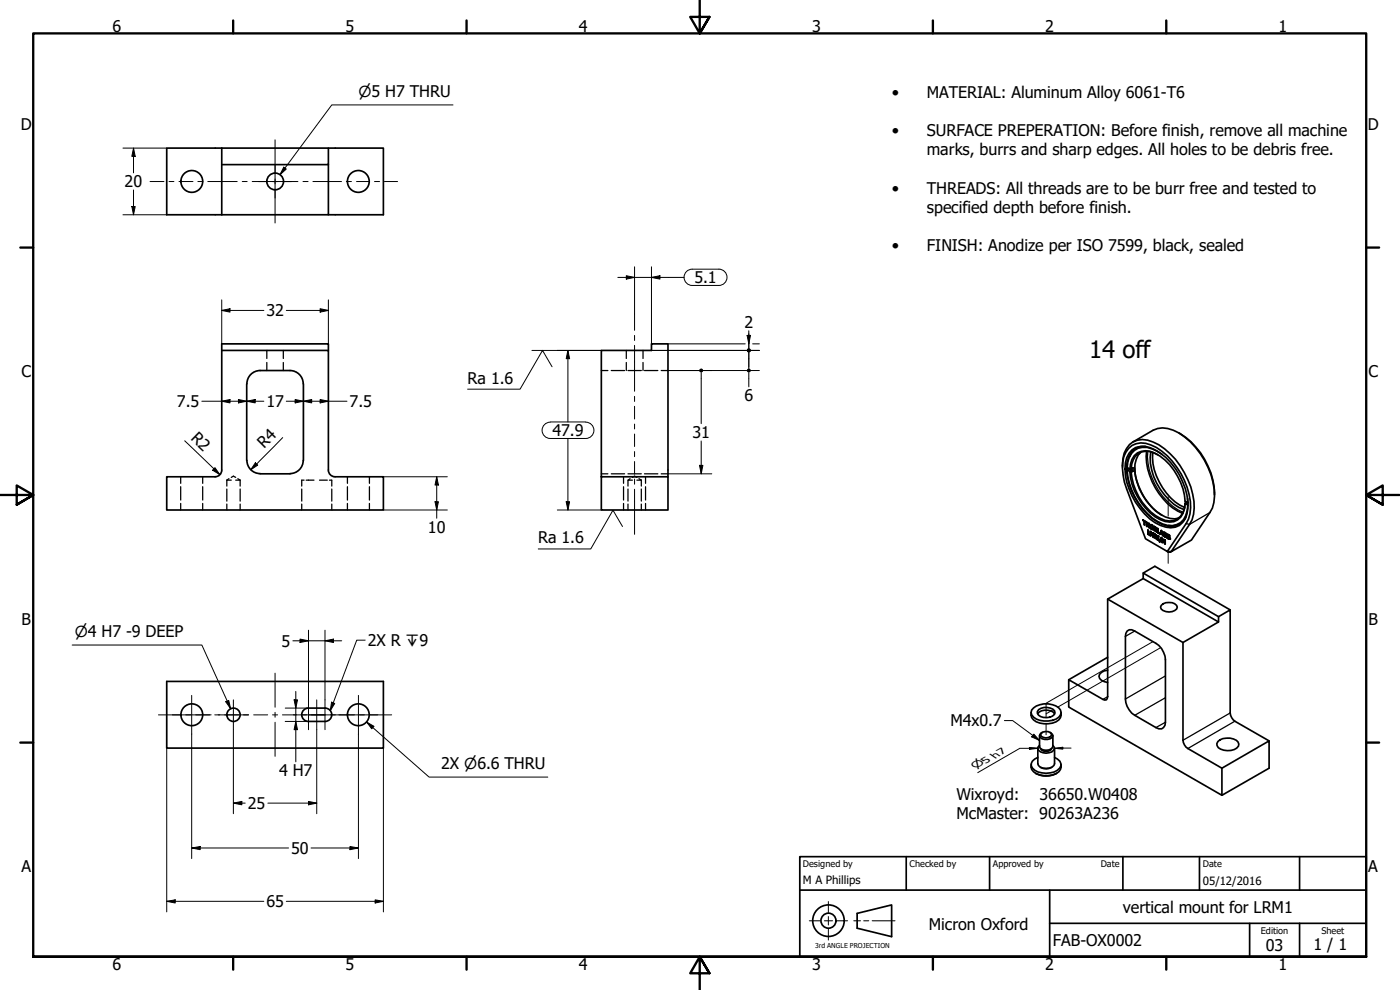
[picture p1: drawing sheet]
<svg xmlns="http://www.w3.org/2000/svg" width="420mm" height="297mm" viewBox="0 0 420 297" stroke-linecap="round" stroke-linejoin="round" font-family="sans-serif">
<!-- layer: Hidden (ISO) -->
<g fill="none" stroke="#000" stroke-width=".38">
<path d="M80.1 105.1v2.5M80.1 108.8v2.4M85 105.1v2.5M85 108.8v2.4M180.5 111.2h1.9M183.5 111.2h4M188 105.1v2.5M188 108.8v2.4M188.5 111.2h4M193 105.1v2.5M193 108.8v2.4M193.4 111.2h4"/>
<path d="M198.4 111.2h2.1M54.2 143.1v1.9M54.2 146v4M54.2 151.1v1.9M60.8 143.1v1.9M60.8 146v4M60.8 151.1v1.9M68.1 144.1h1.3M68.1 144.1v1.7M68.1 146.7v3.7M68.1 151.2v1.8M68.7 143.6l-.6 .5"/>
<path d="M69.4 143.2l.6-.3 .7 .3M70.7 144.1h1.4M71.4 143.6l.7 .5M72.1 144.1v1.7M72.1 146.7v3.7M72.1 151.2v1.8M90.6 146.7v3.7M90.6 151.2v1.8M91.2 144.1h-.6v1.7M91.9 144.1h2.3M95.9 144.1h2.3M98.9 144.1h.7v1.7"/>
<path d="M99.6 146.7v3.7M99.6 151.2v1.8M104.3 143.1v1.9M104.3 146v4M104.3 151.1v1.9M110.9 143.1v1.9M110.9 146v4M110.9 151.1v1.9M180.5 142.2h1.9M183.5 142.2h4M187.1 143.1v1.9M187.1 146v4"/>
<path d="M187.1 151.1v1.9M188.5 142.2h4M188.5 146.7v3.7M188.5 151.2v1.8M189.1 143.6l-.6 .5M189.8 144.1h-1.3v1.7M189.8 143.2l.6-.3 .7 .3M191.1 144.1h1.4M191.8 143.6l.7 .5M192.5 144.1v1.7M192.5 146.7v3.7M192.5 151.2v1.8"/>
<path d="M193.4 142.2h4M193.7 143.1v1.9M193.7 146v4M193.7 151.1v1.9M198.4 142.2h2.1"/>
</g>
<!-- layer: Visible (ISO) -->
<g fill="none" stroke="#000" stroke-width=".51">
<path d="M66.5 44.4v20M66.5 44.4h-16.5v20h16.5M66.5 44.4h32.1v5h-32.1M98.6 49.4v15h-32.1M98.6 44.4h16.5v20h-16.5M66.5 105.1h32.1v36a2 2 0 0 0 2 2M74 115.2v23M78 111.2h9a4 4 0 0 1 4 3.9M78.1 111.2a4 4 0 0 0-4 3.9M91.1 115.2v23M98.6 105.1v-1.9h-32.1v37.9a2 2 0 0 1-2 2M74.1 138.1a4 4 0 0 0 4 4"/>
<path d="M91 138.1a4 4 0 0 1-4 4M338.7 134.5a5.7 5.7 0 0 1 6.7-1 21.5 21.5 0 0 1 11.5 14.9 11.6 11.6 0 0 1-.9 8.7l-5.7 8.4-6.5-3.8-5.7-15a13.9 13.9 0 0 1-.2-11zM339.7 135a6 6 0 0 1 6.9 0 20.1 20.1 0 0 1 9.9 17.5 5.4 5.4 0 0 1-6.6 5.7 15.5 15.5 0 0 1-9.1-7.5 17 17 0 0 1-2.7-13.4l.7-1.3zM340 132.6l6.1-3.5a8.8 8.8 0 0 1 9.4 2 23.8 23.8 0 0 1 9 17.8l-.6 3.5-6.3 9.6-6.1 3.5 5.5-8.2a13.3 13.3 0 0 0 .4-11.2 22.3 22.3 0 0 0-11.3-13.5 6 6 0 0 0-9.1 5.1l-.1 2.5M341 134.5a5.2 5.2 0 0 0-2.1 2.8M342.4 135.7a8.4 8.4 0 0 0-1.2 9 17 17 0 0 0 8.6 10.4l2.8 .6 1.2-.3M343.9 134a5.1 5.1 0 0 0-5.7 5 19.7 19.7 0 0 0 10.7 18.4 5 5 0 0 0 7.1-2.4M344.1 135.4a19.5 19.5 0 0 0 10.8 18.6M345.4 135.6a17.4 17.4 0 0 0 6.9 15.7l3 1.6M345.9 135.7a18.2 18.2 0 0 0 8.2 15.9l1.4 .7M347.5 136.4a5.1 5.1 0 0 0-6.8 .6l-1 2.2-.2 1.4M348.8 136.4a8.3 8.3 0 0 0-7.2-1.9 5.9 5.9 0 0 0-3.3 5.9l.8 .4"/>
<path d="M353.7 129.8a22.2 22.2 0 0 1 10.8 18.7M64.6 143.1h-14.6v9.9h65.1v-9.9h-14.5M78 142.2h9.1M180.5 143.1h20v9.9h-20v-47.9h15v-1.9h5v39.9M338.3 141a19.9 19.9 0 0 0 9.1 15.4 6.2 6.2 0 0 0 6.9 .4 6.8 6.8 0 0 0 2.2-5.2M338.3 141l.3-.4 1.1 .6-.6 .3M338.3 141l.8 .5M339.1 141.5a18.3 18.3 0 0 0 9 14.4 4.7 4.7 0 0 0 7.4-3.3l.2-1.5M339.1 140.8a5.3 5.3 0 0 1 3.4-5.4 6.7 6.7 0 0 1 5.6 1.4 18.9 18.9 0 0 1 7.6 13.6l.8 .5M339.1 141.5l.4 .2M339.5 141.7a17 17 0 0 0 10.2 14.4 4.7 4.7 0 0 0 6-5M339.5 140.6l.5-.3v1.1"/>
<path d="M339.5 140.6l-.4 .2M339.7 140.6v.6l.3 .2M340 141.4l-.5 .3M340.6 140.4a18.4 18.4 0 0 0 8.1 14.2M343 156l.9 .5-.4-.1v1.1l-.1-1.1zM343 156l.4 .4 .1 1.1M343.5 156.4l.4 .2M344.1 156.6l.1 .6 .5 .3v-.5l.2 .1v1.3l-.2-.2v-.5l-.5-.4v.7l-.1-.2zM344.1 156.6l.1 1.4M344.2 157.3l.5 .4v.5l.2 .2M344.5 159l.1 1.2 .6 .4-.7-.3zM344.5 159v1.3l.7 .3"/>
<path d="M344.7 157v.5M345.2 159.4l.2 .2 .3 .8 .2-.5 .2 .1v1.2l-.1-1.1-.4 .5-.2-.9v1.1l-.2-.1zM345.2 159.4v1.3l.2 .1M345.2 157.5a.78 .78 0 0 1 .9 .4 .78 .78 0 0 1-.3 1l-.6-.5zM345.2 157.5a.92 .92 0 0 0 .8 1.4M345.4 157.6l.4 .1 .1 1M345.4 157.6l.4 .1 .2 .7-.2 .3-.4-.3zM345.4 159.7l.4 .9M345.9 159.9l-.2 .5M346.4 157.9l.6 .6v.4h-.2l.5 .8-.5-.8-.3-.1-.1 .4zM346.4 157.9l.1 1.3M346.5 158.8l.8 .9"/>
<path d="M346.5 158.2h.2M346.7 158.2l.1 .6zM346.7 158.2h-.2v.4l.3 .2M346.8 158.9h.2M347.4 158.5l.1 1.3 .6 .2v.2l-.7-.4zM347.4 158.5v1.3l.7 .4M348.5 159.2h.2l.4 1.6-.2-.5-.5-.3-.3 .2zM348.5 159.2l-.3 1.1M348.6 159.4l.2 .7-.4-.2 .2-.5 .2 .7M349.2 159.6v1.2l.4 .3M349.4 159.8l.4 .5-.4-.1v-.4l.4 .3v.2M354.1 157.2a5 5 0 0 1-3.5 .5"/>
<path d="M355.7 151.1l.8 .5M356.2 150.7l-.5 .4M356.2 150.7l.4 .2M356.4 149.5l.1 1.4M356.5 150.9h.1M356.6 151.5l-.1 .1M332.4 179.8l22.6 13v29.3a3.3 3.3 0 0 0 1.5 2.5l10.2 5.9v8.1l-46-26.5v-8.2l10.3 6 1 .1 .4-1v-29.2l10.7-6.2v-1.7l3.5-2 22.6 13.1M343.1 173.6l22.6 13-10.7 6.2M343.1 171.9l22.6 13.1M346 160.1l.1 1.1M346.4 160.1l.6 .5v.4l-.2 .1 .5 .7-.8-.8-.1 .3zM346.4 160.1l.1 1.3"/>
<path d="M346.5 161l.8 .8M346.5 160.3l.1 .1M346.6 160.4l.2 .6zM346.6 160.4l-.1 .4 .3 .2M346.8 161.1h.2M347.3 160.8l.3 .3v.8h-.3l.6 .3-.3-1.4M347.3 160.8h.3M347.3 161.8l.6 .4M347.3 160.8l.3 .3v.8M347.6 160.8l-.1 .1M348.4 160l.5 .3 .2 .5M348.5 161.3l-.4 1.3z"/>
<path d="M348.5 161.3l-.4 1.3M348.7 161.5l.5 .9 .3-.5 .2 .1v1.2h-.2v-1.1l-.4 .5-.2-.9-.2 1zM348.7 161.5l.2 1.3M348.9 161.7l.3 1M349.4 160.3l.5 .5-.1 .2-.4-.2zM349.4 160.3l.2 .2M349.5 162.1v1.1h.2M349.5 161.9l-.3 .5M349.6 160.5l.3 .5M349.6 161.1h.4M349.8 160.5l.3 .5-.5 .1M349.8 160.5l.1-.5-.7-.4v1.2l.4 .3"/>
<path d="M349.8 160.5h.1M350.2 161.1v.2M350.2 161.3l.8 .4M350.3 161.1l-.1 .2M350.3 160.3l-.1 .2 .7 .8-.1 .3M350.3 165.5h1.2zM350.4 160.5l.6 .4M351 160.9l-.5-.4-.1 .2 .6 .6v.4l-.8-.4M351 160.9l-.6-.6-.2 .2 .7 .8-.1 .3-.5-.5M332.4 197.2l-11.7 6.7M338.3 189.3l.6-.3h.8l7.2 4a6 6 0 0 1 2.9 4.9v18.8a1.74 1.74 0 0 1-.9 1.8 1.74 1.74 0 0 1-2-.2l-6.3-3.7a6.2 6.2 0 0 1-2.8-4.9v-18.8zM348.5 181.7a3.5 3.5 0 0 1 4.6 0l.2 .5a2.54 2.54 0 0 1-3.4 1.3l-1.4-.8-.2-.5z"/>
<path d="M365.7 186.6v-1.6l3.5-2v30.9a3.5 3.5 0 0 0 1.4 2.5l10.3 5.9M50 204.5h65.1v20h-65.1zM91.1 213l1.5-.5h5a2 2 0 0 1 2 2 2 2 0 0 1-2 2h-5a2 2 0 0 1-1.9-1.3 2 2 0 0 1 .4-2.2zM309.4 213.8a2.74 2.74 0 0 0 2.7 3.2 5.6 5.6 0 0 0 6.2-1.7l.2-1.5M310.2 212.4a6 6 0 0 1 8.1 .6 2.1 2.1 0 0 1-1.4 2.8 6.9 6.9 0 0 1-6.7-.6 1.66 1.66 0 0 1 0-2.8zM311.4 214.2a3.4 3.4 0 0 1 5.1 0M311.7 212.9a3.8 3.8 0 0 1 4.8 .4 1.44 1.44 0 0 1-1.4 1.9 3.2 3.2 0 0 1-3.8-1.2v-.5zM312.8 219.8l-.7 .5-.1 .5a2.34 2.34 0 0 0 4 0l-.2-.5-.6-.5M332.4 201.1a2.55 2.55 0 0 0-2.6 1.8 2.55 2.55 0 0 0 2.6 1.9M309.4 229.4a2.72 2.72 0 0 0 2.7 3.1 5.6 5.6 0 0 0 6.2-1.6l.2-1.5M310.8 232a6.5 6.5 0 0 0 6.3 0M311.5 227.3a2.15 2.15 0 0 0-1.6 3.2 6.2 6.2 0 0 0 8.1 0 1.77 1.77 0 0 0-.6-2.7l-.9-.5"/>
<path d="M311.5 224.5v4.7a2.95 2.95 0 0 0 4.8 .5l.2-.5v-4.7M312 220.7v3.3a2.33 2.33 0 0 0 3.8 .4l.2-.4v-3.3M312 223.6l-.5 .5a1.46 1.46 0 0 0 1.6 1.8 2.95 2.95 0 0 0 3.3-1.3l-.4-1M312.3 230.2a3.3 3.3 0 0 0 3.3 0M312.3 224.6a1.98 1.98 0 0 0 3.3 0M312.5 220a1.82 1.82 0 0 1 3.1 .6 2.01 2.01 0 0 1-3.3-.1zM365.5 222.5a4.7 4.7 0 0 1 6 .1l.3 .7a2.35 2.35 0 0 1-2.4 1.9 5 5 0 0 1-3.8-.9l-.4-1.2zM366.7 230.5l14.2-8.2v8.2l-14.2 8.1"/>
<circle cx="57.6" cy="54.4" r="3.3"/>
<circle cx="82.6" cy="54.4" r="2.51"/>
<circle cx="107.5" cy="54.4" r="3.3"/>
<circle cx="57.6" cy="214.5" r="3.3"/>
<circle cx="70.1" cy="214.5" r="2"/>
<circle cx="107.5" cy="214.5" r="3.3"/>
</g>
<!-- layer: Tweak Trail (ISO) -->
<path d="M350.6 149v5.9M350.6 165.6v3.4M346 192.5l-32.1 18.5v4.3M348.4 194.3l-30.9 17.8M313.9 217.2v3.3M315.8 213.1l-1.9 1.1" fill="none" stroke="#000" stroke-width=".3"/>
<!-- layer: Visible Narrow (ISO) -->
<path d="M344.5 135.4a19.3 19.3 0 0 0 10.6 18.3M363.1 153.8l-6.1 3.5-1-.2M340.6 189.3l-2.8 1.6M332.4 209l-1.4 .9M349.8 216.7l-2.9 1.6M349.8 209.3l-9.2 5.3M349.8 202.8l-12 6.9M369.2 213.9l-14.2 8.2M370.6 216.4l-14.1 8.2" fill="none" stroke="#000" stroke-width=".38"/>
<!-- layer: Visible (ISO) -->
<g fill="#000">
<circle cx="338.6" cy="140.6" r=".25"/>
<circle cx="339.1" cy="140.8" r=".25"/>
<circle cx="345.1" cy="157.8" r=".25"/>
<circle cx="345.2" cy="158.4" r=".25"/>
<circle cx="345.2" cy="157.5" r=".25"/>
<circle cx="345.4" cy="157.6" r=".25"/>
<circle cx="345.6" cy="158.8" r=".25"/>
<circle cx="345.6" cy="157.6" r=".25"/>
<circle cx="345.9" cy="158.7" r=".25"/>
<circle cx="346" cy="158.4" r=".25"/>
<circle cx="346.8" cy="158.4" r=".25"/>
<circle cx="346.8" cy="158.9" r=".25"/>
<circle cx="346.8" cy="158.8" r=".25"/>
<circle cx="346.9" cy="158.6" r=".25"/>
<circle cx="355.7" cy="151.1" r=".25"/>
<circle cx="356.2" cy="150.7" r=".25"/>
<circle cx="346.8" cy="161" r=".25"/>
<circle cx="346.8" cy="160.6" r=".25"/>
<circle cx="346.8" cy="161.1" r=".25"/>
<circle cx="346.9" cy="160.8" r=".25"/>
<circle cx="347.5" cy="160.9" r=".25"/>
<circle cx="348.8" cy="160.1" r=".25"/>
<circle cx="349.8" cy="160.1" r=".25"/>
<circle cx="349.8" cy="160.3" r=".25"/>
<circle cx="349.8" cy="160.6" r=".25"/>
<circle cx="349.8" cy="160.5" r=".25"/>
<circle cx="349.9" cy="161" r=".25"/>
<circle cx="349.9" cy="160.8" r=".25"/>
<circle cx="349.9" cy="161.1" r=".25"/>
<circle cx="350.2" cy="160.5" r=".25"/>
<circle cx="350.4" cy="160.5" r=".25"/>
<circle cx="350.5" cy="161" r=".25"/>
<circle cx="350.6" cy="161.7" r=".25"/>
<circle cx="350.6" cy="160.5" r=".25"/>
<circle cx="350.8" cy="161.2" r=".25"/>
<circle cx="350.8" cy="161.6" r=".25"/>
<circle cx="350.9" cy="161.5" r=".25"/>
<circle cx="351" cy="161.7" r=".25"/>
<circle cx="351" cy="160.9" r=".25"/>
</g>
<!-- layer: Visible Narrow (ISO) -->
<g fill="#000">
<circle cx="346.7" cy="158.2" r=".19"/>
<circle cx="349.6" cy="159.9" r=".19"/>
<circle cx="346.6" cy="160.4" r=".19"/>
<circle cx="349.6" cy="160.5" r=".19"/>
<circle cx="349.6" cy="161.1" r=".19"/>
</g>
<!-- layer: Border (ISO) -->
<g fill="none" stroke="#000" stroke-width=".7">
<path d="M70 6.1v3.9M140 6.1v3.9M210 0v10l-2.9-4.9h5.8l-2.9 4.9 2.9-4.9M280 6.1v3.9M350 6.1v3.9M6.1 74.3h3.9M410 74.3h3.9M0 148.5h10l-5-2.8v5.7l5-2.9-5 2.9M420 148.5h-10l5-2.8v5.7l-5-2.9 5 2.9M6.1 222.8h3.9M410 222.8h3.9M10 287.1v-277.1h400v277.1h-400h400"/>
<path d="M70 287.1v3.8M140 287.1v3.8M212.9 292l-2.9-4.9 2.9 4.9h-5.8l2.9-4.9v9.9M280 287.1v3.8M350 287.1v3.8"/>
</g>
<!-- layer: Sketch Geometry (ANSI) -->
<path d="M242.9 276.3h3.2M247.4 276.3h2.5M248.6 270.5v3.3M248.6 275v2.5M248.6 278.8v3.3M251.1 276.3h3.3M256.2 276.3h2.1M259.2 276.3h1.5M261.7 276.3h6.9" fill="none" stroke="#000" stroke-width=".3"/>
<g fill="none" stroke="#000" stroke-width=".51">
<path d="M257.2 274.1l10.4-2.6v9.5l-10.4-2.5z"/>
<circle cx="248.6" cy="276.2" r="4.7"/>
<circle cx="248.6" cy="276.2" r="2.25"/>
</g>
<!-- layer: Title (ISO) -->
<path d="M240 257h170v30.1h-170zM272 257v10.1M297 257v10.1M337 257v10.1M360 257v10.1M390 257v10.1M240 267.1h170M315 277h95M315 267.1v20M375 277v10.1M390 277v10.1" fill="none" stroke="#000" stroke-width=".51"/>
<!-- layer: Centerline (ISO) -->
<g fill="none" stroke="#000" stroke-width=".3">
<path d="M45 54.5h4.2M50.7 54.5h1.5M53.7 54.5h4.2M59.4 54.5h1.5M62.4 54.5h8.8M72.7 54.5h1.5M75.7 54.5h4.6M81.8 54.5h1.5M82.5 42v10.2M82.5 53.7v1.5M82.5 56.7v10.2M84.8 54.5h4.6"/>
<path d="M90.9 54.5h1.6M93.9 54.5h8.6M103.9 54.5h1.6M107 54.5h3.9M112.4 54.5h1.5M115.4 54.5h3.9M190.4 94.2v4.9M190.4 100.6v1.6M190.4 103.6v13.8M190.4 118.9v1.5M190.4 121.9v3.8M190.4 127.2v1.5"/>
<path d="M190.4 130.2v3.8M190.4 135.5v1.5M190.4 138.5v3.8M190.4 143.7v1.6M190.4 146.8v13.5M47.6 214.5h6.6M55.8 214.5h1.4M58.7 214.5h4.2M64.5 214.5h1.4M67.4 214.5h4.2M73.1 214.5h1.5M76.1 214.5h4.2"/>
<path d="M81.8 214.5h1.5M82.5 202v10.2M82.5 213.7v1.5M82.5 216.7v10.2M84.8 214.5h4.2M90.5 214.5h1.5M93.5 214.5h4.2M95.1 210v8.9M99.2 214.5h1.4M102.2 214.5h4.2M107.9 214.5h1.4M110.9 214.5h6.6"/>
</g>
<!-- layer: Center Mark (ISO) -->
<path d="M77.5 54.5h10.1M82.5 49.5v9.9M51.8 214.5h11.6M57.5 208.6v11.7M65.5 214.5h9M70 210v8.9M88.1 214.5h9.4M92.6 214.5h9.4M92.6 210v8.9M97.5 210v8.9M101.7 214.5h11.6M107.6 208.6v11.7" fill="none" stroke="#000" stroke-width=".3"/>
<!-- layer: Dimension (ISO) -->
<g fill="none" stroke="#000" stroke-width=".3">
<path d="M36.9 44.4h13.1M40.1 44.4l.5 2.5h-1zM40.1 44.4v7.5M40.1 57v7.4M36.9 64.4h13.1M39.6 62h1l-.5 2.4zM66.5 93.1l2.5-.5v1zM66.5 93.1h12.7M66.5 90v13.2M85.9 93.1h12.7M96.1 92.6l2.5 .5-2.5 .5zM98.6 90v13.2"/>
<path d="M185.4 83.2h19.9M188 82.7l2.4 .5-2.4 .5zM190.4 80.1v14.1M195.5 83.2l2.6-.5v1zM195.5 80.1v23.1M215.7 80.8a2.44 2.44 0 0 1 2.5 2.4 2.44 2.44 0 0 1-2.5 2.4M215.8 80.8h-8.1a2.44 2.44 0 0 0-2.4 2.4 2.44 2.44 0 0 0 2.4 2.4h8.1M224.7 99.2v12M71.6 119.9l2.4 .5-2.4 .5zM88.6 119.9l2.5 .5-2.5 .5zM96.1 119.9l2.5 .5-2.5 .5zM167.3 105.1h13.2"/>
<path d="M170.4 105.1l.5 2.5h-1zM170.4 105.1v21.5M195.5 105.1h32.4M200.5 111.2h27.4M200.5 103.2h23.1M210.4 111.7v15.4M224.2 100.6h1l-.5 2.6zM224.7 111.7v4.4M225.9 103.2h2M55.4 132.3l10.6 10.1M60.6 120.4h18.6M66.5 120.4l2.5-.5v1z"/>
<path d="M74 120.4l2.6-.5v1zM76.6 138.9l.7 .7-2.1 1.4zM84.8 131.3l-9.6 9.7M85.9 120.4h18.2M91.1 120.4l2.4-.5v1zM165.1 126.7a2.44 2.44 0 0 0-2.4 2.4 2.44 2.44 0 0 0 2.5 2.5h10.6a2.44 2.44 0 0 0 2.4-2.5 2.44 2.44 0 0 0-2.4-2.4M165.2 126.6h10.6M170.4 131.6v21.4M209.9 139.6h1l-.5 2.6zM210.4 132.3v9.9M64.5 140.3l1.5 2.1-2.2-1.3zM115.1 153h19.1"/>
<path d="M115.1 143.1h19.1M130.6 150.5h1l-.5 2.5zM131.1 143.1l.5 2.4h-1zM131.1 143.1v12.4M167.3 153h13.2M169.9 150.5h1l-.5 2.5zM200.5 142.2h13.1M87.9 192.3h14.7M90 191.8l2.6 .5-2.6 .5zM92.6 189.1v20.9M97.5 192.3l2.6-.5v1zM97.5 189.1v20.9"/>
<path d="M70 218.9v25.2M85.6 216.5h6.9M85.6 212.5h6.9M88.3 210h1l-.5 2.5zM88.8 216.5l.5 2.4h-1zM88.8 207.4v21.2M95.1 218.9v25.2M50 224.5v49.1M57.5 220.3v37.3M107.6 220.3v37.3M115.1 224.5v49.1M308.9 224.3l2.6 .2-2.5 .3z"/>
<path d="M308.9 224.5h2.6h-5.4l-12.7 7.3M316.5 224.5l2.5-.3v.6zM321.4 224.5h-4.9M57.5 254.4l2.6-.4v.9zM57.5 254.4h29.1M70 241l2.6-.5v1zM70 241h3.6M80.4 241h14.7M92.6 240.5l2.5 .5-2.5 .5zM93.3 254.4h14.3M105 254l2.6 .4-2.6 .5zM50 270.4l2.6-.4v.9z"/>
<path d="M50 270.4h29.2M85.9 270.4h29.2M112.6 270l2.5 .4-2.5 .5z"/>
</g>
<g fill="#000">
<path d="M40.1 44.4l.5 2.5h-1z" fill-rule="evenodd"/>
<path d="M39.6 62h1l-.5 2.4z" fill-rule="evenodd"/>
<path d="M66.5 93.1l2.5-.5v1z" fill-rule="evenodd"/>
<path d="M96.1 92.6l2.5 .5-2.5 .5z" fill-rule="evenodd"/>
<path d="M188 82.7l2.4 .5-2.4 .5z" fill-rule="evenodd"/>
<path d="M195.5 83.2l2.6-.5v1z" fill-rule="evenodd"/>
<path d="M66.5 120.4l2.5-.5v1z" fill-rule="evenodd"/>
<path d="M74 120.4l2.6-.5v1z" fill-rule="evenodd"/>
<path d="M91.1 120.4l2.4-.5v1z" fill-rule="evenodd"/>
<path d="M170.4 105.1l.5 2.5h-1z" fill-rule="evenodd"/>
<path d="M224.2 100.6h1l-.5 2.6z" fill-rule="evenodd"/>
<path d="M71.6 119.9l2.4 .5-2.4 .5z" fill-rule="evenodd"/>
<path d="M76.6 138.9l.7 .7-2.1 1.4z" fill-rule="evenodd"/>
<path d="M88.6 119.9l2.5 .5-2.5 .5z" fill-rule="evenodd"/>
<path d="M96.1 119.9l2.5 .5-2.5 .5z" fill-rule="evenodd"/>
<path d="M209.9 139.6h1l-.5 2.6z" fill-rule="evenodd"/>
<path d="M64.5 140.3l1.5 2.1-2.2-1.3z" fill-rule="evenodd"/>
<path d="M130.6 150.5h1l-.5 2.5z" fill-rule="evenodd"/>
<path d="M131.1 143.1l.5 2.4h-1z" fill-rule="evenodd"/>
<path d="M169.9 150.5h1l-.5 2.5z" fill-rule="evenodd"/>
<path d="M90 191.8l2.6 .5-2.6 .5z" fill-rule="evenodd"/>
<path d="M97.5 192.3l2.6-.5v1z" fill-rule="evenodd"/>
<path d="M88.3 210h1l-.5 2.5z" fill-rule="evenodd"/>
<path d="M88.8 216.5l.5 2.4h-1z" fill-rule="evenodd"/>
<path d="M308.9 224.3l2.6 .2-2.5 .3z" fill-rule="evenodd"/>
<path d="M316.5 224.5l2.5-.3v.6z" fill-rule="evenodd"/>
<path d="M57.5 254.4l2.6-.4v.9z" fill-rule="evenodd"/>
<path d="M70 241l2.6-.5v1z" fill-rule="evenodd"/>
<path d="M92.6 240.5l2.5 .5-2.5 .5z" fill-rule="evenodd"/>
<path d="M105 254l2.6 .4-2.6 .5z" fill-rule="evenodd"/>
<path d="M50 270.4l2.6-.4v.9z" fill-rule="evenodd"/>
<path d="M112.6 270l2.5 .4-2.5 .5z" fill-rule="evenodd"/>
<circle cx="210.4" cy="111.2" r=".63"/>
<circle cx="224.7" cy="111.2" r=".63"/>
<circle cx="224.7" cy="105.1" r=".63"/>
</g>
<!-- layer: Symbol (ISO) -->
<g fill="none" stroke="#000" stroke-width=".3">
<path d="M136 31.5h-36.4l-15.6 20.9M85.2 50.2l.7 .5-1.9 1.7zM159.6 105.1h20.9M165.7 110l-2.9-4.9-6.7 11.7h-15.8M186.8 158l-2.8-4.9-6.7 11.6h-15.8M21.7 193.5h38.9l8.6 19.1M109.6 192.1h-2.5l-8 21.1M67.8 210.6l.8-.4 .6 2.4zM99.5 210.7l1 .4-1.4 2.1zM110 216.6l2.2 1.3-.6 .8zM110 216.6l18.8 16.6h35.6M301.4 216.2h2.5l8.1 6"/>
<path d="M310.3 220.3l1.7 1.9-2.4-1.1z"/>
</g>
<g fill="#000">
<path d="M85.2 50.2l.7 .5-1.9 1.7z" fill-rule="evenodd"/>
<path d="M67.8 210.6l.8-.4 .6 2.4z" fill-rule="evenodd"/>
<path d="M99.5 210.7l1 .4-1.4 2.1z" fill-rule="evenodd"/>
<path d="M110 216.6l2.2 1.3-.6 .8z" fill-rule="evenodd"/>
<path d="M310.3 220.3l1.7 1.9-2.4-1.1z" fill-rule="evenodd"/>
</g>
<text font-size="7.2" x="326.8" y="107.4">14 off</text>
<g font-size="4.8">
<text x="33.7" y="9.6">6</text>
<text x="103.7" y="9.6">5</text>
<text x="173.7" y="9.6">4</text>
<text x="243.7" y="9.6">3</text>
<text x="313.7" y="9.6">2</text>
<text x="383.7" y="9.6">1</text>
<text x="267.7" y="29.3">•</text>
<text x="278.2" y="29.3">MATERIAL: Aluminum Alloy 6061-T6</text>
<text x="6.2" y="38.9">D</text>
<text x="267.7" y="40.8">•</text>
<text x="278.2" y="40.8">SURFACE PREPERATION: Before finish, remove all machine</text>
<text x="410.5" y="38.9">D</text>
<text x="278.2" y="46.6">marks, burrs and sharp edges. All holes to be debris free.</text>
<text x="37.4" y="56.2">20</text>
<text x="267.7" y="58.1">•</text>
<text x="278.2" y="58.1">THREADS: All threads are to be burr free and tested to</text>
<text x="278.2" y="63.9">specified depth before finish.</text>
<text x="267.7" y="75.4">•</text>
<text x="278.2" y="75.4">FINISH: Anodize per ISO 7599, black, sealed</text>
<text x="208.4" y="84.9">5.1</text>
<text x="79.9" y="94.9">32</text>
<text x="223.5" y="98.5">2</text>
<text x="6.4" y="113.1">C</text>
<text x="410.7" y="113.1">C</text>
<text x="140.3" y="115.2">Ra 1.6</text>
<text x="53.1" y="122.1">7.5</text>
<text x="79.9" y="122.2">17</text>
<text x="104.9" y="122.1">7.5</text>
<text x="223.5" y="120.4">6</text>
<text x="57.1" y="131.7" transform="rotate(44 57.1 131.7)">R2</text>
<text x="165.8" y="130.9">47.9</text>
<text x="207.8" y="131.5">31</text>
<text x="79.2" y="134.7" transform="rotate(-45 79.2 134.7)">R4</text>
<text x="128.4" y="159.8">10</text>
<text x="161.5" y="163.1">Ra 1.6</text>
<text x="6.4" y="187.4">B</text>
<text x="410.7" y="187.4">B</text>
<text x="84.5" y="194">5</text>
<text x="110.4" y="193.9">2X R ↧9</text>
<text x="285.2" y="217.9">M4x0.7</text>
<text x="83.8" y="232.8">4 H7</text>
<text x="132.4" y="230.7">2X ⌀6.6 THRU</text>
<text x="287" y="240">Wixroyd:</text>
<text x="312" y="240">36650.W0408</text>
<text x="74.4" y="242.7">25</text>
<text x="287" y="245.7">McMaster: 90263A236</text>
<text x="87.4" y="256.2">50</text>
<text x="6.4" y="261.7">A</text>
<text x="410.7" y="261.7">A</text>
<text x="79.9" y="272.2">65</text>
<text x="337" y="273.9">vertical mount for LRM1</text>
<text x="278.8" y="279">Micron Oxford</text>
<text x="316" y="283.8">FAB-OX0002</text>
<text x="379.9" y="285.3">03</text>
<text x="394.2" y="285">1 / 1</text>
<text x="33.7" y="290.9">6</text>
<text x="103.7" y="290.9">5</text>
<text x="173.7" y="290.9">4</text>
<text x="243.7" y="290.9">3</text>
<text x="313.7" y="290.9">2</text>
<text x="383.7" y="290.9">1</text>
</g>
<g font-size="4.6">
<text x="107.6" y="29.1">⌀5 H7 THRU</text>
<text x="22.4" y="191.2">⌀4 H7 -9 DEEP</text>
</g>
<g font-size="3.4">
<text x="241" y="265.4">M A Phillips</text>
<text x="361" y="265.5">05/12/2016</text>
</g>
<text font-size="3.2" x="292.7" y="230.8" transform="rotate(-30 292.7 230.8)">⌀5 h7</text>
<g font-size="2.7">
<text x="241" y="260.1">Designed by</text>
<text x="273" y="260.1">Checked by</text>
<text x="298" y="260.1">Approved by</text>
<text x="330.3" y="260">Date</text>
<text x="361" y="260">Date</text>
<text x="378.4" y="280.1">Edition</text>
<text x="396.6" y="280.1">Sheet</text>
</g>
<text font-size="2" x="244.6" y="284.5">3rd ANGLE PROJECTION</text>
</svg>
